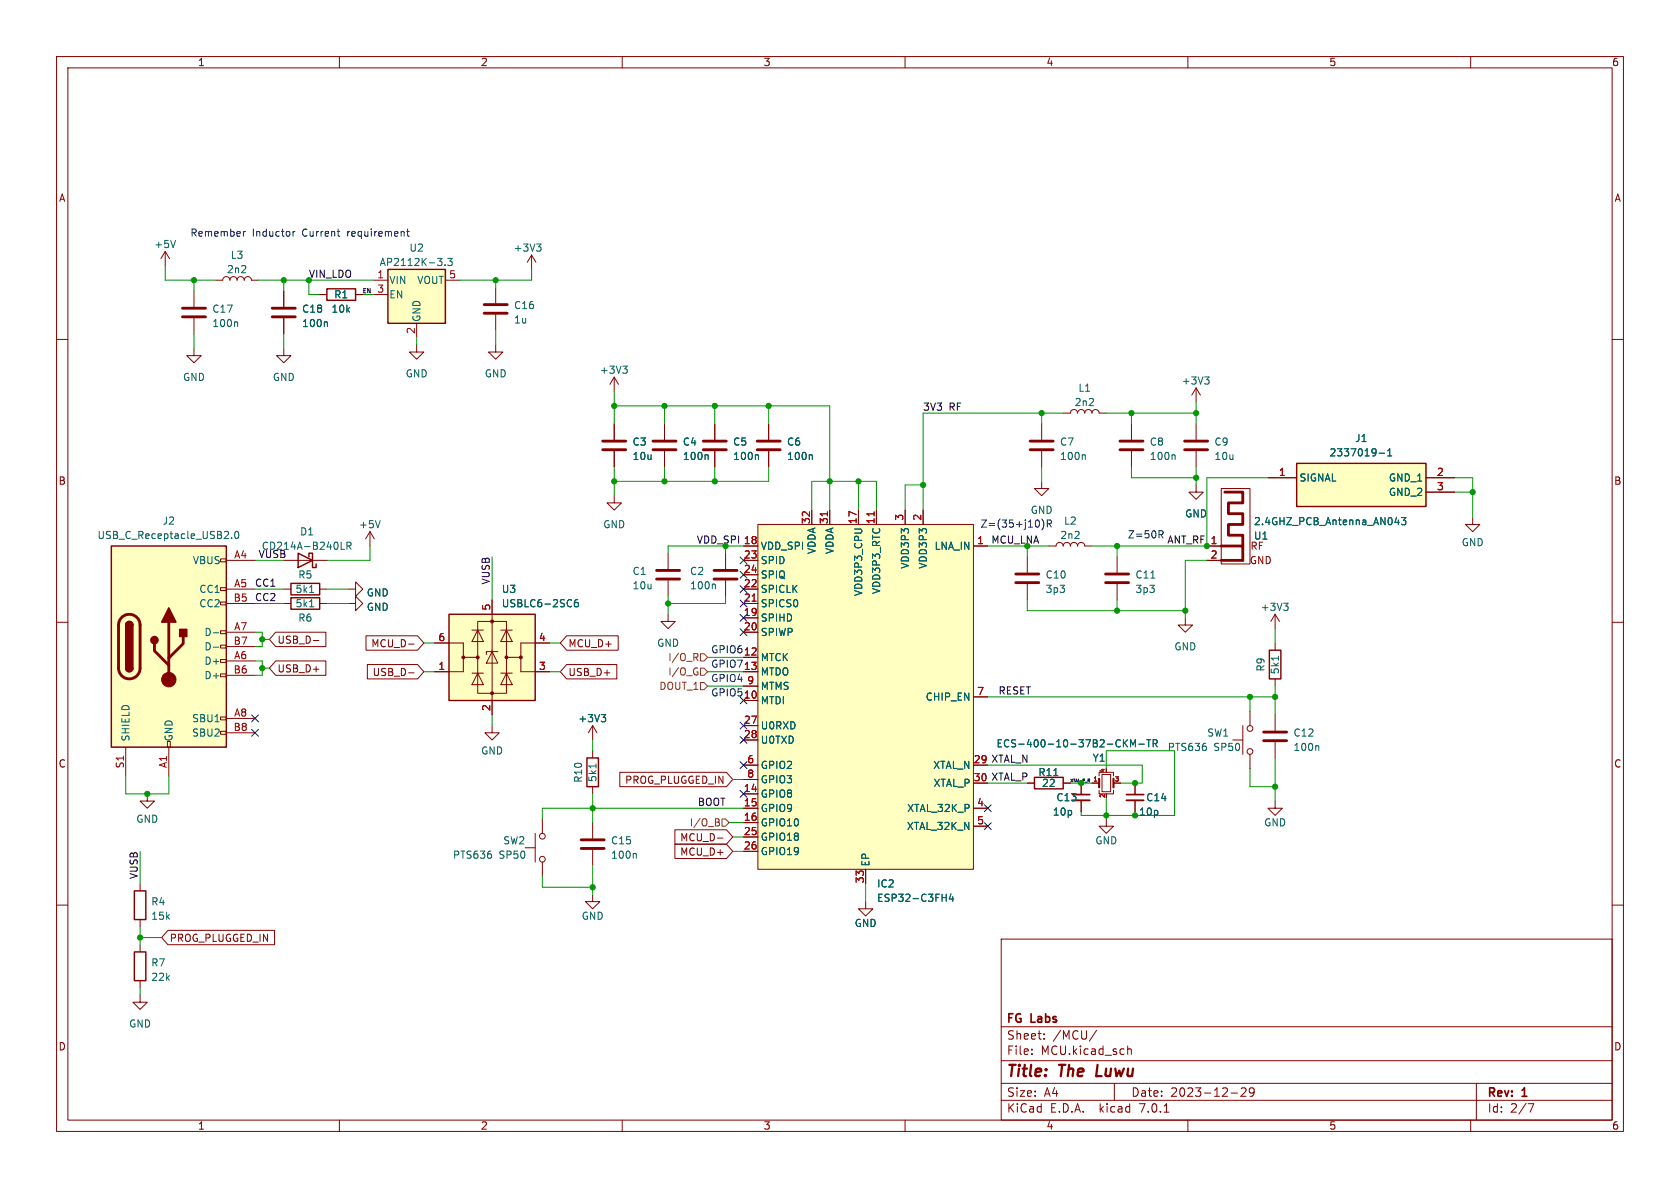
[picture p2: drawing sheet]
<svg xmlns="http://www.w3.org/2000/svg" width="297mm" height="210mm" viewBox="0 0 297 210" stroke-linecap="round" stroke-linejoin="round" font-family="sans-serif">
<g fill="none" stroke="#840000" stroke-width=".18">
<path d="M10 10h277v190h-277zM12 12h273v186h-273zM60 10v2M110 10v2M160 10v2M210 10v2M260 10v2M10 60h2M29.2 44.5l-.8 1.2M29.2 44.5v2.5M29.2 44.5l.8 1.2M34.3 51.4v2.8"/>
<path d="M34.3 56.3v2.8M38.1 49.5h1.3a.64 .64 0 0 1 .6-.6 .64 .64 0 0 1 .6 .6 .64 .64 0 0 1 .7-.6 .64 .64 0 0 1 .6 .6 .64 .64 0 0 1 .6-.6 .64 .64 0 0 1 .7 .6 .64 .64 0 0 1 .6-.6 .64 .64 0 0 1 .6 .6h1.3M50.2 51.4v2.8M50.2 56.3v2.8M56.5 52.1h1.3M62.9 52.1h1.2M66 49.5h2.6M66 52.1h2.6M73.7 57.2v2.5M78.7 49.5h2.6M87.6 50.8v2.8M87.6 55.6v2.8"/>
<path d="M94 45.1l-.8 1.3M94 45.1v2.5M94 45.1l.7 1.3M285 60h2M34.3 61.6v1.3h1.3l-1.3 1.2-1.3-1.2h1.3M50.2 61.6v1.3h1.2l-1.2 1.2-1.3-1.2h1.3M73.7 61v1.2h1.2l-1.2 1.3-1.3-1.3h1.3M87.6 61v1.2h1.3l-1.3 1.3-1.2-1.3h1.2M108.6 66.7l-.8 1.2M108.6 66.7v2.5M108.6 74.9v2.8M108.6 79.8v2.8"/>
<path d="M108.6 66.7l.7 1.2M117.5 74.9v2.8M117.5 79.8v2.8M126.4 74.9v2.8M126.4 79.8v2.8M135.9 74.9v2.8M135.9 79.8v2.8M184.1 74.9v2.8M184.1 79.8v2.8M188 73h1.2a.64 .64 0 0 1 .7-.6 .64 .64 0 0 1 .6 .6 .64 .64 0 0 1 .6-.6 .64 .64 0 0 1 .7 .6 .64 .64 0 0 1 .6-.6 .64 .64 0 0 1 .6 .6 .64 .64 0 0 1 .7-.6 .64 .64 0 0 1 .6 .6h1.3M200 74.9v2.8M200 79.8v2.8"/>
<path d="M211.5 68.6l-.8 1.3M211.5 68.6v2.5M211.5 74.9v2.8M211.5 79.8v2.8M211.5 68.6l.7 1.3M39 98.8h1v.5h-1zM40 99.1h5.1M50.2 99.1h7.6M65.4 94l-.8 1.3M65.4 94v2.5M65.4 94l.8 1.3M108.6 87.6v1.3h1.3l-1.3 1.3-1.3-1.3h1.3"/>
<path d="M118.1 97.8v2.8M128.3 97.8v2.8M131.4 96.5h2.6M131.4 99.1h2.6M134 92.7h38.1v61h-38.1zM143.5 90.2v2.5M146.7 90.2v2.5M151.8 90.2v2.5M154.9 90.2v2.5M160 90.2v2.5M163.2 90.2v2.5M172.1 96.5h2.5"/>
<path d="M181.6 98.4v2.8M184.1 85.1v1.3h1.3l-1.3 1.2-1.2-1.2h1.2M185.4 96.5h1.3a.64 .64 0 0 1 .6-.6 .64 .64 0 0 1 .7 .6 .64 .64 0 0 1 .6-.6 .64 .64 0 0 1 .6 .6 .64 .64 0 0 1 .7-.6 .64 .64 0 0 1 .6 .6 .64 .64 0 0 1 .6-.6 .64 .64 0 0 1 .7 .6h1.2M197.5 98.4v2.8M211.5 85.7v1.3h1.2l-1.2 1.3-1.3-1.3h1.3M213.4 96.5h2.5M213.4 99.1h2.5M215.9 86.4h5.1v13.3h-5.1zM224.2 84.5h5M252.1 84.5h5.1M252.1 87h5.1M260.3 91.4v1.3h1.3l-1.3 1.3-1.2-1.3h1.2"/>
<path d="M10 110h2M39 119.1h1v.5h-1zM39 116.6h1v.5h-1zM39 114h1v.6h-1zM39 111.5h1v.5h-1zM39 106.4h1v.5h-1zM39 103.9h1v.5h-1zM40 104.1h5.1M40 116.8h5.1M40 111.8h5.1M40 106.7h5.1M40 119.4h5.1"/>
<path d="M40 114.3h5.1M48.7 116.8h8.9v2.6h-8.9l-1.1-1.3zM48.7 111.8h8.9v2.5h-8.9l-1.1-1.3zM50.2 104.1h1.2M50.2 106.7h1.2M55.4 113.2h1M56.5 104.1h1.3M56.5 106.7h1.3M61.6 106.7h1.3v-1.3l1.2 1.3-1.2 1.3v-1.3M61.6 104.1h1.3v-1.2l1.2 1.2-1.2 1.3v-1.3M64.7 112.4h9.1l1.1 1.3-1.1 1.2h-9.1zM64.9 117.5h8.9l1.1 1.2-1.1 1.3h-8.9z"/>
<path d="M72.2 118.9h1M72.2 113.9h1M76.8 113.7h5.1v2.5h2.6M81.9 116.2v2.5h-5.1M83.4 119h2.1M83.4 111.4h2.1M84.5 109.9h5v12.7h-5zM84.5 119l1 2h-2.1zM84.5 111.4l1 2h-2.1zM87 115.2l1 2h-2zM87 106v20.4M88 115.2h-2v.5"/>
<path d="M88.5 119h2.1M88.5 111.4h2.1M89.5 119l1.1 2h-2.1zM89.5 111.4l1.1 2h-2.1zM92.1 116.2v2.5h5.1M97.2 113.7h-5.1v2.5h-2.6M100.2 112.4h9.1v2.5h-9.1l-1.1-1.2zM100.2 117.5h8.8v2.5h-8.8l-1.1-1.3zM118.1 108.6v1.3h1.3l-1.3 1.2-1.3-1.2h1.3M118.1 102.6v2.8M128.3 102.6v2.8M131.4 104.1h2.6"/>
<path d="M131.4 111.8h2.6M131.4 106.7h2.6M131.4 116.2h2.6M131.4 118.7h2.6M131.4 109.2h2.6M131.4 101.6h2.6M181.6 103.3v2.7M197.5 103.3v2.7M209.5 109.2v1.3h1.3l-1.3 1.3-1.2-1.3h1.2M225.4 108.6l-.7 1.3M225.4 108.6v2.5M225.4 113.7v1.2"/>
<path d="M225.4 108.6l.8 1.3M285 110h2M22.2 132.1v5.1M29.6 131.1h.5v1h-.5zM29.8 132.1v5.1M39 129.3h1v.5h-1zM39 126.7h1v.6h-1zM40 127h5.1M40 129.5h5.1M87 128.3v1.2h1.3l-1.3 1.3-1.3-1.3h1.3M104.8 128.3v2.5M104.8 132.7v1.3"/>
<path d="M104.8 139.1v1.2M104.8 128.3l-.8 1.2M104.8 128.3l.7 1.2M109.6 136.5h18.8l1.1 1.3-1.1 1.3h-18.8zM131.4 130.8h2.6M131.4 123.8h2.6M131.4 128.3h2.6M131.4 135.3h2.6M131.4 137.8h2.6M131.4 121.3h2.6M172.1 123.2h2.5M181.6 138.4h1.3"/>
<path d="M188 138.4h1.2M191.1 138.4v2.1M193 138.4h1.3M194.3 139.7v.6h2.5v-.6M194.3 137.2v-.7h2.5v.7M194.8 136.9h1.5v3.1h-1.5zM196.8 138.4h1.3M200.7 138.4v2.1M217.9 130.8h1.8M219.7 128.3v5.1M221 125.7v2.6M221 133.4v2.5"/>
<path d="M225.4 120v1.3M225.4 126.4v2.8M225.4 131.2v2.8M10 160h2M24.8 156.2v1.3M26 140.3v1.3h1.3l-1.3 1.3-1.2-1.3h1.2M92.8 149.9h1.8M94.6 147.3v5.1M95.9 144.8v2.5M95.9 152.4v2.5M104.8 158.1v1.3h1.2l-1.2 1.3-1.3-1.3h1.3M104.8 145.4v2.8"/>
<path d="M104.8 150.2v2.8M119.3 146.7h9.1l1.1 1.3-1.1 1.2h-9.1zM119.3 149.2h9.1l1.1 1.3-1.1 1.3h-9.1zM126.8 148.1h1M131.4 140.3h2.6M131.4 142.9h2.6M131.4 145.4h2.6M131.4 148h2.6M131.4 150.5h2.6M153 159.4v1.3h1.3l-1.3 1.2-1.2-1.2h1.2M153 153.7v2.5M172.1 142.9h2.5"/>
<path d="M172.1 146.1h2.5M191.1 141.5v2M195.6 144.8v1.3h1.2l-1.2 1.2-1.3-1.2h1.3M200.7 141.5v2M225.4 141.6v1.3h1.3l-1.3 1.2-1.2-1.2h1.2M285 160h2M24.8 175.9v1.3h1.2l-1.2 1.2-1.3-1.2h1.3M24.8 162.6v1.2M24.8 167v1.3M24.8 173.4v1.2M29.7 164.5h18.8v2.5h-18.8l-1.1-1.3zM177 166h108v32h-108z"/>
<path d="M60 198v2M110 198v2M160 198v2M177 194.5h108M177 191.5h108M177 187.5h108M177 181.5h108M182.4 186.3v.1M182.4 185.5v.1M184.6 183.6v.1M184.6 182.8v.1M193.9 182.1l-1.3 2"/>
<path d="M197 191.5v3M199.4 184.9v1.5M199.4 185.5l.2-.1 .3 .1 .1 .9M205.8 196.6h.8M210 198v2M217.6 193.2h1.2M219.4 192.4l.6-.1 .2 .1 .1 .3-.9 1.1h.9M221.7 192.9l-.3 .3h-.4l-.1-.3 .1-.5 .4-.1 .2 .1a.99 .99 0 0 1-.3 1.4h-.3M260 198v2M261 191.5v6.5M270.1 195.1h1l-.6 1.5"/>
<circle cx="221" cy="132.8" r=".51"/>
<circle cx="221" cy="128.8" r=".51"/>
<circle cx="95.9" cy="147.8" r=".51"/>
<circle cx="95.9" cy="151.9" r=".51"/>
</g>
<g fill="none" stroke="#840000" stroke-width=".51">
<path d="M32.3 56h4M32.3 54.5h4M48.1 56h4.1M48.1 54.5h4.1M85.6 55.4h4.1M85.6 53.8h4.1M106.6 79.5h4M106.6 78h4M115.4 79.5h4.1M115.4 78h4.1M124.3 79.5h4.1M124.3 78h4.1"/>
<path d="M133.9 79.5h4M133.9 78h4M182.1 79.5h4.1M182.1 78h4.1M198 79.5h4.1M198 78h4.1M209.4 79.5h4.1M209.4 78h4.1M21.5 109.1a1.91 1.91 0 0 1 2.1-.4 1.91 1.91 0 0 1 1.2 1.8v7.6a1.91 1.91 0 0 1-1.9 1.9 1.91 1.91 0 0 1-1.9-1.9v-7.8l.1-.6zM27.3 113.8v1.3l2.5 2.5M29.8 110v10.1M32.4 112.5v1.3l-2.6 2.5"/>
<path d="M116.1 102.4h4M116.1 100.8h4M126.2 102.4h4.1M126.2 100.8h4.1M179.6 103h4M179.6 101.5h4M195.5 103h4M195.5 101.5h4M223.4 130.9h4.1M223.4 129.4h4.1M102.7 150h4.1M102.7 148.5h4.1"/>
</g>
<g fill="none" stroke="#006464" stroke-width=".18">
<path d="M31 42.5l-.4 1.3M41.8 56.9l.2 .2v.6M57.7 56.9l.2 .2v.6M78.7 46.8v.1M79.2 45.7h.7l-.4 .5 .4 .1v.5l-.2 .1-.5-.1M94.9 43.1h.7l-.4 .5M95.4 43.6l.2 .3v.3l-.2 .2M110.1 64.7h.8l-.4 .5M110.6 65.2l.3 .2v.4l-.3 .2M213 66.6h.8l-.5 .5M213.5 67.1l.3 .3v.3l-.3 .2M245.3 79.7l.4-.4v1.3"/>
<path d="M40.9 95.1v.1M41.6 94.1l.2-.2a.68 .68 0 0 1 .4 .7 .68 .68 0 0 1-.4 .6l-.2-.1-.1-.4zM60.3 97.1h.6M61.3 96.5l.6-.1 .2-.1-.1-.3-.7-.2v1.3M61.6 96.5l.5 .6M67.2 92l-.4 1.3M125 80.4l.2 .2v.6M133.9 80.4l.2 .2v.6M143.4 80.4l.2 .2v.6M191.7 80.4l.2 .2v.6M207.6 80.4l.1 .2v.6M243.8 80.1h1"/>
<path d="M245.3 80.6h.7M246.6 92.3h.8M247.2 91.9v.9M247.8 91.5h.7l-.4 .5 .4 .1v.5l-.2 .2-.5-.2M37.7 111.9h1M37.7 114.4h1M54.7 107.3h.8M54.7 104.7h.8M102.1 106l-.3 .1a.86 .86 0 0 0 0 1.2l.4-.2 .1-.4-.3-.2h-.2l-.3 .2M126.3 103.2l.2 .2v.7M226 116v.7M226.9 106.6h.8l-.4 .5"/>
<path d="M227.5 107.1l.2 .3v.3l-.2 .2M38 127.6h.7M105.4 135v.8M106.3 126.3h.8l-.5 .5M106.8 126.8l.3 .2v.3l-.3 .3M198.6 130.8v1.2M198.8 131.3l.5 .7M199.3 130.8l-.7 .7M199.9 132v-1.2l.4 .9 .4-.9v1.2M201.3 131.5h1M202.7 130.8h.7M203.1 130.8v1.2"/>
<path d="M203.9 131.4h.6l.1-.2-.1-.3-.6-.1v1.2M204.2 131.4l.4 .6M233 131.8l.1 .2v.7M112.3 150.9l.2 .2v.6M166.6 158.7h.7M167.3 158.1v1.2M168.1 158l-.3 .9h.8M168.4 158.5v.8"/>
</g>
<g fill="#ffffc2" stroke="#ffffc2" stroke-width=".18">
<path d="M68.6 47.6h10.1v9.6h-10.1z"/>
<path d="M229.2 81.9h22.9v7.6h-22.9z"/>
<path d="M19.7 96.5h20.3v35.6h-20.3z"/>
<path d="M134 92.7h38.1v61h-38.1z"/>
<path d="M79.4 108.6h15.2v15.2h-15.2z"/>
</g>
<g fill="none" stroke="#840000" stroke-width=".25">
<path d="M57.8 51.1h5.1v2h-5.1zM68.6 47.6h10.1v9.6h-10.1zM19.7 96.5h20.3v35.6h-20.3zM52.7 97.8l2.5 1.3-2.5 1.2zM54.6 98.4v-.6h.6v2.5h.7v-.6M229.2 81.9h22.9v7.6h-22.9zM22.2 118.1a.64 .64 0 0 0 .7 .6 .64 .64 0 0 0 .6-.6M22.2 110.5a.64 .64 0 0 1 .7-.6 .64 .64 0 0 1 .6 .6M51.4 105.7h5.1v2h-5.1zM51.4 103.1h5.1v2.1h-5.1zM79.4 108.6h15.2v15.2h-15.2zM224.4 114.9h2v5.1h-2z"/>
<path d="M103.8 134h2v5.1h-2zM182.9 137.4h5.1v2h-5.1zM23.7 157.5h2.1v5.1h-2.1zM23.7 168.3h2.1v5.1h-2.1z"/>
</g>
<path d="M215.9 96.5h3.8v2.6h-3.8M216.5 87h3.2v1.9h-2.5v1.9h2.5v1.9h-2.5v1.9h2.5v1.9" fill="none" stroke="#840000" stroke-width=".5"/>
<path d="M194.3 137.7v1.5M196.8 137.7v1.5" fill="none" stroke="#840000" stroke-width=".38"/>
<g fill="#840000" stroke="#840000" stroke-width=".25">
<path d="M22.2 118.1h1.3a.64 .64 0 0 1-.6 .6 .64 .64 0 0 1-.7-.6z"/>
<path d="M22.2 110.5h1.3v7.6h-1.3z"/>
<path d="M22.4 110a.64 .64 0 0 1 .7-.1 .64 .64 0 0 1 .4 .6h-1.3z"/>
<path d="M29.8 107.4l1.3 2.6h-2.5z"/>
<path d="M31.7 111.3h1.3v1.2h-1.3z"/>
<circle cx="27.3" cy="113.2" r=".63"/>
</g>
<g fill="#840000" stroke="#840000" stroke-width=".18">
<circle cx="29.8" cy="120.1" r="1.27"/>
<circle cx="81.9" cy="116.2" r=".25"/>
<circle cx="84.5" cy="116.2" r=".25"/>
<circle cx="87" cy="122.6" r=".25"/>
<circle cx="87" cy="109.9" r=".25"/>
<circle cx="89.5" cy="116.2" r=".25"/>
<circle cx="92.1" cy="116.2" r=".25"/>
</g>
<path d="M146.3 90.5v.7M154.5 90.5v.7M133 106.3h.7" fill="none" stroke="#a90000" stroke-width=".18"/>
<path d="M189.6 141.5h3.1M199.1 141.5h3.1" fill="none" stroke="#840000" stroke-width=".33"/>
<path d="M189.6 140.5h3.1M199.1 140.5h3.1" fill="none" stroke="#840000" stroke-width=".3"/>
<path d="M123 116.2l.4 .6M123.2 115.5l.2 .3-.1 .3-.1 .1M123.2 118.8h.2v.4l-.2 .1M123.2 118.1h.1M123.8 115.6h.7l.6 .6-.6 .6h-.7zM123.8 118.1h.7l.6 .6-.6 .7h-.7zM123.8 120.7h.7l.6 .6-.6 .6h-.7zM126.5 144.7l.6 .2v.2l-.2 .2M126.5 145.3h.4M126.9 145.3l.3 .3-.1 .3-.6 .1M127.6 144.8h.7l.6 .6-.6 .7h-.7z" fill="none" stroke="#725600" stroke-width=".18"/>
<g fill="none" stroke="#0000c2" stroke-width=".18">
<path d="M43 40.9v.9M43.4 40.9l-.4 .2M51.8 40.9v.9M52.2 40.9l-.4 .2M59.6 40.9h.5M60 41.8h.1M71.9 40.9h.5M72.1 40.5v1.1l.3 .2M184.2 91.7a1.46 1.46 0 0 1 0 2M185.1 92.6l.7-.1 .1-.2-.1-.3-.7-.1v1.3M185.5 92.6l.4 .6M204.9 93.8h.5l.2 .3-.1 .3-.6 .1"/>
<path d="M205.2 94.5l.4 .6"/>
</g>
<g fill="none" stroke="#009600" stroke-width=".18">
<path d="M29.2 47v2.5h8.9M34.3 49.5v1.9M34.3 59.1v2.5M45.7 49.5h20.3M50.2 49.5v1.9M50.2 59.1v2.5M54.6 49.5v2.6h1.9M64.1 52.1h1.9M73.7 59.7v1.3M87.6 49.5v1.3M87.6 58.4v2.6M94 47.6v1.9h-12.7"/>
<path d="M108.6 71.8h38.1v18.4M108.6 69.2v5.7M117.5 71.8v3.1M126.4 71.8v3.1M135.9 71.8v3.1M184.1 73v1.9M188 73h-24.8v17.2M195.6 73h15.9M200 73v1.9M211.5 71.1v3.8M45.1 99.1h5.1M65.4 96.5v2.6h-7.6"/>
<path d="M87 98.4v7.6M108.6 82.6v5M117.5 82.6v2.5M126.4 82.6v2.5M128.3 96.5v1.3M131.4 96.5h-13.3v1.3M135.9 82.6v2.5h-27.3M143.5 90.2v-5.1h11.4v5.1M151.8 85.1v5.1M163.2 85.7h-3.2v4.5M174.6 96.5h10.8M181.6 96.5v1.9"/>
<path d="M184.1 82.6v2.5M197.5 96.5v1.9M200 82.6v1.9h11.5M211.5 82.6v3.1M213.4 99.1h-3.9v10.1M224.2 84.5h-10.8v12h-20.4M257.2 84.5h3.1v6.9M257.2 87h3.1M45.1 106.7h5.1M45.1 104.1h5.1M45.1 116.8h1.3v2.6h-1.3M45.1 111.8h1.3v2.5h-1.3"/>
<path d="M46.4 118.1h1.2M46.4 113h1.2M57.8 106.7h3.8M57.8 104.1h3.8M74.9 113.7h1.9M74.9 118.7h1.9M97.2 113.7h1.9M97.2 118.7h1.9M118.1 105.4v3.2M125.1 116.2h6.3M125.1 118.7h6.3M128.3 105.4v1.3h-10.2"/>
<path d="M181.6 106v2h27.9M197.5 106v2M225.4 111.1v2.6M22.2 137.2v3.1h7.6v-3.1M87 126.4v1.9M104.8 130.8v1.9M125.1 121.3h6.3M129.5 137.8h1.9M174.6 138.4h7M174.6 135.3h27.3v3.1h-3.8M174.6 123.2h50.8M189.2 138.4h3.8"/>
<path d="M195.6 135.9v-3.2h12v11.4h-16.5v-.6M221 123.2v2.5M221 135.9v3.2h4.4M225.4 121.3v5.1M225.4 134v7.6M24.8 150.5v5.7M95.9 154.9v1.9h8.9M104.8 140.3v5.1M104.8 153v5.1M128.9 145.4h2.5M129.5 150.5h1.9M129.5 148h1.9"/>
<path d="M131.4 142.9h-35.5v1.9M153 156.2v3.2M195.6 141v3.8M200.7 143.5v.6M24.8 163.8v3.2M24.8 174.6v1.3M24.8 165.7h3.8"/>
</g>
<g fill="none" stroke="#000084" stroke-width=".18">
<path d="M130.8 98.5l1.3 1.2M132.1 98.5l-1.3 1.2M130.8 108.6l1.3 1.2M130.8 101l1.3 1.2M130.8 103.5l1.3 1.2M130.8 106.1l1.3 1.2M130.8 111.2l1.3 1.2M132.1 108.6l-1.3 1.2M132.1 101l-1.3 1.2M132.1 103.5l-1.3 1.2M132.1 106.1l-1.3 1.2M132.1 111.2l-1.3 1.2"/>
<path d="M44.5 128.9l1.2 1.2M44.5 126.4l1.2 1.2M45.7 128.9l-1.2 1.2M45.7 126.4l-1.2 1.2M130.8 130.2l1.3 1.2M130.8 127.7l1.3 1.2M130.8 123.2l1.3 1.2M130.8 134.6l1.3 1.3M130.8 139.7l1.3 1.2M132.1 130.2l-1.3 1.2M132.1 127.7l-1.3 1.2M132.1 123.2l-1.3 1.2"/>
<path d="M132.1 134.6l-1.3 1.3M132.1 139.7l-1.3 1.2M174 142.3l1.2 1.2M174 145.4l1.2 1.3M175.2 142.3l-1.2 1.2M175.2 145.4l-1.2 1.3"/>
</g>
<g fill="#009600" stroke="#009600" stroke-width=".18">
<circle cx="211.5" cy="84.5" r=".46"/>
<circle cx="211.5" cy="73" r=".46"/>
<circle cx="200" cy="73" r=".46"/>
<circle cx="184.1" cy="73" r=".46"/>
<circle cx="163.2" cy="85.7" r=".46"/>
<circle cx="146.7" cy="85.1" r=".46"/>
<circle cx="151.8" cy="85.1" r=".46"/>
<circle cx="197.5" cy="108" r=".46"/>
<circle cx="209.5" cy="108" r=".46"/>
<circle cx="221" cy="123.2" r=".46"/>
<circle cx="225.4" cy="123.2" r=".46"/>
<circle cx="260.3" cy="87" r=".46"/>
<circle cx="225.4" cy="139.1" r=".46"/>
<circle cx="126.4" cy="85.1" r=".46"/>
<circle cx="135.9" cy="71.8" r=".46"/>
<circle cx="126.4" cy="71.8" r=".46"/>
<circle cx="118.1" cy="106.7" r=".46"/>
<circle cx="200.7" cy="144.1" r=".46"/>
<circle cx="200.7" cy="138.4" r=".46"/>
<circle cx="191.1" cy="138.4" r=".46"/>
<circle cx="197.5" cy="96.5" r=".46"/>
<circle cx="195.6" cy="144.1" r=".46"/>
<circle cx="117.5" cy="85.1" r=".46"/>
<circle cx="117.5" cy="71.8" r=".46"/>
<circle cx="108.6" cy="71.8" r=".46"/>
<circle cx="108.6" cy="85.1" r=".46"/>
<circle cx="87.6" cy="49.5" r=".46"/>
<circle cx="104.8" cy="156.8" r=".46"/>
<circle cx="104.8" cy="142.9" r=".46"/>
<circle cx="34.3" cy="49.5" r=".46"/>
<circle cx="50.2" cy="49.5" r=".46"/>
<circle cx="26" cy="140.3" r=".46"/>
<circle cx="24.8" cy="165.7" r=".46"/>
<circle cx="46.4" cy="118.1" r=".46"/>
<circle cx="46.4" cy="113" r=".46"/>
</g>
<g font-size="2.8" fill="#840000">
<text x="178" y="190.8">Title:</text>
<text x="187.4" y="190.8">The</text>
<text x="194.5" y="190.8">Luwu</text>
</g>
<g font-size="2.1" fill="#840000">
<text x="178" y="183.9">Sheet:</text>
<text x="178" y="181.1">FG</text>
<text x="182.4" y="181.1">Labs</text>
<text x="186.2" y="183.9">/MCU/</text>
<text x="178" y="186.6">File:</text>
<text x="184" y="186.6">MCU.kicad_sch</text>
<text x="178" y="196.8">KiCad</text>
<text x="178" y="194">Size:</text>
<text x="184.6" y="194">A4</text>
<text x="185.7" y="196.8">E.D.A.</text>
<text x="194.4" y="196.8">kicad</text>
<text x="200" y="194">Date:</text>
<text x="201.5" y="196.8">7.0.1</text>
<text x="206.9" y="194">2023-12-29</text>
<text x="263" y="194.2">Rev:</text>
<text x="263" y="196.8">Id:</text>
<text x="267" y="196.8">2/7</text>
<text x="269.2" y="194.2">1</text>
</g>
<g font-size="1.8" fill="#840000">
<text x="35" y="11.8">1</text>
<text x="85" y="11.8">2</text>
<text x="135" y="11.8">3</text>
<text x="185" y="11.8">4</text>
<text x="235" y="11.8">5</text>
<text x="285" y="11.8">6</text>
<text x="10.4" y="35.8">A</text>
<text x="285.4" y="35.8">A</text>
<text x="10.3" y="85.8">B</text>
<text x="285.3" y="85.8">B</text>
<text x="220.9" y="99.9">GND</text>
<text x="221" y="97.4">RF</text>
<text x="49.1" y="113.9">USB_D-</text>
<text x="49.1" y="119">USB_D+</text>
<text x="65.5" y="114.6">MCU_D-</text>
<text x="65.8" y="119.7">USB_D-</text>
<text x="100.5" y="114.6">MCU_D+</text>
<text x="100.5" y="119.7">USB_D+</text>
<text x="10.3" y="135.8">C</text>
<text x="172.1" y="135">29 XTAL_N</text>
<text x="285.3" y="135.8">C</text>
<text x="110.4" y="138.7">PROG_PLUGGED_IN</text>
<text x="172.1" y="138.2">30 XTAL_P</text>
<text x="120.1" y="148.9">MCU_D-</text>
<text x="120.1" y="151.4">MCU_D+</text>
<text x="30" y="166.7">PROG_PLUGGED_IN</text>
<text x="10.3" y="185.8">D</text>
<text x="285.3" y="185.8">D</text>
<text x="35" y="199.8">1</text>
<text x="85" y="199.8">2</text>
<text x="135" y="199.8">3</text>
<text x="185" y="199.8">4</text>
<text x="235" y="199.8">5</text>
<text x="285" y="199.8">6</text>
</g>
<g font-size="1.8" fill="#0000c2">
<text x="33.7" y="41.9">Remember</text>
<text x="44.6" y="41.9">Inductor</text>
<text x="53.5" y="41.9">Current</text>
<text x="61.6" y="41.9">requirement</text>
<text x="173.4" y="93.3">Z=(35+j10)R</text>
<text x="199.4" y="95.3">Z=50R</text>
<text x="125.7" y="115.6">GPIO6</text>
<text x="125.7" y="118.1">GPIO7</text>
<text x="125.7" y="123.2">GPIO5</text>
<text x="125.7" y="120.7">GPIO4</text>
</g>
<g font-size="1.8" fill="#006464">
<text x="27.2" y="44">+5V</text>
<text x="40.7" y="45.9">L3</text>
<text x="67.1" y="47.2">AP2112K-3.3</text>
<text x="72.3" y="44.6">U2</text>
<text x="90.7" y="44.6">+3V3</text>
<text x="40.1" y="48.5">2n2</text>
<text x="59" y="52.9">R1</text>
<text x="68.8" y="50.4">VIN</text>
<text x="68.8" y="52.9">EN</text>
<text x="73.6" y="50.4">VOUT</text>
<text x="37.5" y="55.4">C17</text>
<text x="37.5" y="58">100n</text>
<text x="53.3" y="55.4">C18</text>
<text x="53.3" y="58">100n</text>
<text x="58.5" y="55.4">10k</text>
<text x="74.5" y="56.9" transform="rotate(-90 74.5 56.9)">GND</text>
<text x="90.8" y="54.8">C16</text>
<text x="90.8" y="57.3">1u</text>
<text x="32.3" y="67.5">GND</text>
<text x="48.2" y="67.5">GND</text>
<text x="71.7" y="66.9">GND</text>
<text x="85.6" y="66.9">GND</text>
<text x="106" y="66.2">+3V3</text>
<text x="189.9" y="71.9">2n2</text>
<text x="190.6" y="69.4">L1</text>
<text x="208.9" y="68.1">+3V3</text>
<text x="111.8" y="78.9">C3</text>
<text x="111.8" y="81.5">10u</text>
<text x="120.7" y="78.9">C4</text>
<text x="120.7" y="81.5">100n</text>
<text x="129.5" y="78.9">C5</text>
<text x="129.5" y="81.5">100n</text>
<text x="139.1" y="78.9">C6</text>
<text x="139.1" y="81.5">100n</text>
<text x="187.3" y="78.9">C7</text>
<text x="187.3" y="81.5">100n</text>
<text x="203.2" y="78.9">C8</text>
<text x="203.2" y="81.5">100n</text>
<text x="214.6" y="78.9">C9</text>
<text x="214.6" y="81.5">10u</text>
<text x="235" y="80.8">2337019-1</text>
<text x="239.5" y="78.3">J1</text>
<text x="229.7" y="85.3">SIGNAL</text>
<text x="245.4" y="85.3">GND_1</text>
<text x="245.4" y="87.8">GND_2</text>
<text x="17.2" y="95.4">USB_C_Receptacle_USB2.0</text>
<text x="28.7" y="92.9">J2</text>
<text x="53" y="94.8">D1</text>
<text x="63.4" y="93.5">+5V</text>
<text x="106.6" y="93.5">GND</text>
<text x="182.2" y="91">GND</text>
<text x="187.4" y="95.4">2n2</text>
<text x="188" y="92.9">L2</text>
<text x="209.5" y="91.6">GND</text>
<text x="221.6" y="95.5">U1</text>
<text x="221.6" y="93">2.4GHZ_PCB_Antenna_AN043</text>
<text x="34" y="99.9">VBUS</text>
<text x="46.2" y="97.3">CD214A-B240LR</text>
<text x="111.8" y="101.8">C1</text>
<text x="121.9" y="101.8">C2</text>
<text x="134.5" y="97.3">VDD_SPI</text>
<text x="134.5" y="99.9">SPID</text>
<text x="144.3" y="98.1" transform="rotate(-90 144.3 98.1)">VDDA</text>
<text x="147.5" y="98.1" transform="rotate(-90 147.5 98.1)">VDDA</text>
<text x="160.8" y="100.7" transform="rotate(-90 160.8 100.7)">VDD3P3</text>
<text x="164" y="100.7" transform="rotate(-90 164 100.7)">VDD3P3</text>
<text x="165.1" y="97.3">LNA_IN</text>
<text x="258.4" y="96.7">GND</text>
<text x="35.1" y="105">CC1</text>
<text x="35.1" y="107.5">CC2</text>
<text x="52.2" y="107.5">5k1</text>
<text x="52.2" y="105">5k1</text>
<text x="52.7" y="102.4">R5</text>
<text x="64.8" y="105.6">GND</text>
<text x="88.7" y="107.5">USBLC6-2SC6</text>
<text x="88.7" y="105">U3</text>
<text x="111.8" y="104.3">10u</text>
<text x="121.9" y="104.3">100n</text>
<text x="134.5" y="107.5">SPICS0</text>
<text x="134.5" y="105">SPICLK</text>
<text x="134.5" y="102.4">SPIQ</text>
<text x="152.6" y="105.5" transform="rotate(-90 152.6 105.5)">VDD3P3_CPU</text>
<text x="155.8" y="105.1" transform="rotate(-90 155.8 105.1)">VDD3P3_RTC</text>
<text x="184.8" y="102.4">C10</text>
<text x="184.8" y="105">3p3</text>
<text x="200.7" y="102.4">C11</text>
<text x="200.7" y="105">3p3</text>
<text x="36" y="112.6">D-</text>
<text x="52.7" y="110">R6</text>
<text x="64.8" y="108.1">GND</text>
<text x="134.5" y="110">SPIHD</text>
<text x="134.5" y="112.6">SPIWP</text>
<text x="222.8" y="108.1">+3V3</text>
<text x="36" y="117.7">D+</text>
<text x="36" y="115.1">D-</text>
<text x="116.1" y="114.5">GND</text>
<text x="134.5" y="117">MTCK</text>
<text x="134.5" y="119.6">MTDO</text>
<text x="207.6" y="115.1">GND</text>
<text x="223.7" y="118.8" transform="rotate(-90 223.7 118.8)">R9</text>
<text x="226.3" y="119.3" transform="rotate(-90 226.3 119.3)">5k1</text>
<text x="36" y="120.2">D+</text>
<text x="134.5" y="124.7">MTDI</text>
<text x="134.5" y="122.1">MTMS</text>
<text x="163.5" y="124">CHIP_EN</text>
<text x="23.1" y="131.1" transform="rotate(-90 23.1 131.1)">SHIELD</text>
<text x="30.7" y="131.1" transform="rotate(-90 30.7 131.1)">GND</text>
<text x="33.8" y="127.8">SBU1</text>
<text x="33.8" y="130.4">SBU2</text>
<text x="102.2" y="127.8">+3V3</text>
<text x="134.5" y="129.1">U0RXD</text>
<text x="134.5" y="131.6">U0TXD</text>
<text x="213.4" y="130.4">SW1</text>
<text x="228.6" y="130.4">C12</text>
<text x="85" y="133.5">GND</text>
<text x="134.5" y="136.1">GPIO2</text>
<text x="164.9" y="136.1">XTAL_N</text>
<text x="176.1" y="132.3">ECS-400-10-37B2-CKM-TR</text>
<text x="183.5" y="137.4">R11</text>
<text x="193.1" y="134.8">Y1</text>
<text x="206.4" y="132.9">PTS636</text>
<text x="214.6" y="132.9">SP50</text>
<text x="228.6" y="132.9">100n</text>
<text x="103.1" y="138.4" transform="rotate(-90 103.1 138.4)">R10</text>
<text x="105.6" y="138.3" transform="rotate(-90 105.6 138.3)">5k1</text>
<text x="134.5" y="141.2">GPIO8</text>
<text x="134.5" y="143.7">GPIO9</text>
<text x="134.5" y="138.6">GPIO3</text>
<text x="160.3" y="143.7">XTAL_32K_P</text>
<text x="164.9" y="139.3">XTAL_P</text>
<text x="184.1" y="139.3">22</text>
<text x="186.7" y="141.8">C13</text>
<text x="202.6" y="141.8">C14</text>
<text x="24" y="145.6">GND</text>
<text x="88.9" y="149.4">SW2</text>
<text x="108" y="149.4">C15</text>
<text x="134.5" y="146.2">GPIO10</text>
<text x="134.5" y="148.8">GPIO18</text>
<text x="160.2" y="146.9">XTAL_32K_N</text>
<text x="186.1" y="144.3">10p</text>
<text x="193.6" y="149.4">GND</text>
<text x="201.3" y="144.3">10p</text>
<text x="223.4" y="146.2">GND</text>
<text x="80" y="152">PTS636</text>
<text x="88.2" y="152">SP50</text>
<text x="108" y="152">100n</text>
<text x="134.5" y="151.3">GPIO19</text>
<text x="153.9" y="153.2" transform="rotate(-90 153.9 153.2)">EP</text>
<text x="26.7" y="160.2">R4</text>
<text x="155" y="157">IC2</text>
<text x="155" y="159.6">ESP32-C3FH4</text>
<text x="26.7" y="162.8">15k</text>
<text x="102.8" y="162.8">GND</text>
<text x="151" y="164">GND</text>
<text x="26.7" y="171">R7</text>
<text x="26.7" y="173.5">22k</text>
<text x="22.8" y="181.8">GND</text>
</g>
<g font-size="1.8" fill="#009600">
<text x="54.6" y="49.2">VIN_LDO</text>
<text x="123.2" y="96.2">VDD_SPI 18</text>
<text x="175.3" y="96.2">MCU_LNA</text>
<text x="206.4" y="96.2">ANT_RF</text>
</g>
<g font-size="1.8" fill="#a90000">
<text x="66.6" y="49.3">1</text>
<text x="66.6" y="51.8">3</text>
<text x="79.3" y="49.3">5</text>
<text x="73.4" y="59.1" transform="rotate(-90 73.4 59.1)">2</text>
<text x="226" y="84.2">1</text>
<text x="254" y="84.2">2</text>
<text x="254" y="86.7">3</text>
<text x="143.3" y="92.7" transform="rotate(-90 143.3 92.7)">32</text>
<text x="146.4" y="92.7" transform="rotate(-90 146.4 92.7)">31</text>
<text x="151.5" y="92.7" transform="rotate(-90 151.5 92.7)">17</text>
<text x="154.7" y="92.7" transform="rotate(-90 154.7 92.7)">11</text>
<text x="159.8" y="92.1" transform="rotate(-90 159.8 92.1)">3</text>
<text x="162.9" y="92.1" transform="rotate(-90 162.9 92.1)">2</text>
<text x="41.3" y="98.8">A4</text>
<text x="131.4" y="98.8">23</text>
<text x="131.4" y="101.3">24</text>
<text x="131.4" y="96.3">18</text>
<text x="172.7" y="96.3">1</text>
<text x="214" y="96.3">1</text>
<text x="214" y="98.8">2</text>
<text x="41.2" y="106.4">B5</text>
<text x="41.3" y="103.9">A5</text>
<text x="86.7" y="108" transform="rotate(-90 86.7 108)">5</text>
<text x="131.4" y="106.4">21</text>
<text x="131.4" y="103.9">22</text>
<text x="41.3" y="111.5">A7</text>
<text x="77.4" y="113.4">6</text>
<text x="95.2" y="113.4">4</text>
<text x="131.4" y="109">19</text>
<text x="131.4" y="111.5">20</text>
<text x="41.2" y="119.1">B6</text>
<text x="41.2" y="114">B7</text>
<text x="41.3" y="116.6">A6</text>
<text x="77.4" y="118.5">1</text>
<text x="95.2" y="118.5">3</text>
<text x="131.4" y="116">12</text>
<text x="131.4" y="118.5">13</text>
<text x="86.7" y="125.8" transform="rotate(-90 86.7 125.8)">2</text>
<text x="131.4" y="123.6">10</text>
<text x="132" y="121">9</text>
<text x="172.7" y="122.9">7</text>
<text x="41.2" y="129.3">B8</text>
<text x="41.3" y="126.7">A8</text>
<text x="131.4" y="128">27</text>
<text x="131.4" y="130.6">28</text>
<text x="22" y="135.9" transform="rotate(-90 22 135.9)">S1</text>
<text x="29.6" y="135.8" transform="rotate(-90 29.6 135.8)">A1</text>
<text x="132" y="135">6</text>
<text x="132" y="137.5">8</text>
<text x="172.1" y="135">29</text>
<text x="131.4" y="140.1">14</text>
<text x="131.4" y="142.6">15</text>
<text x="172.1" y="138.2">30</text>
<text x="172.7" y="142.6">4</text>
<text x="131.4" y="145.2">16</text>
<text x="131.4" y="147.7">25</text>
<text x="172.7" y="145.8">5</text>
<text x="131.4" y="150.2">26</text>
<text x="152.8" y="156.2" transform="rotate(-90 152.8 156.2)">33</text>
</g>
<g font-size="1.8" fill="#0f0f0f">
<text x="163.2" y="72.7">3V3</text>
<text x="167.8" y="72.7">RF</text>
<text x="45.7" y="98.7">VUSB</text>
<text x="45.1" y="106.3">CC2</text>
<text x="45.1" y="103.8">CC1</text>
<text x="86.6" y="103.5" transform="rotate(-90 86.6 103.5)">VUSB</text>
<text x="176.5" y="122.8">RESET</text>
<text x="123.2" y="142.5">BOOT</text>
<text x="24.4" y="155.5" transform="rotate(-90 24.4 155.5)">VUSB</text>
</g>
<g font-size="1.8" fill="#725600">
<text x="118" y="117">I/O_R</text>
<text x="118" y="119.6">I/O_G</text>
<text x="116.4" y="122.1">DOUT_1</text>
<text x="121.8" y="146.2">I/O_B</text>
</g>
<text font-size="1.1" fill="#0f0f0f" x="64.1" y="51.9">EN</text>
<g font-size="1.1" fill="#a90000">
<text x="195.3" y="136.7" transform="rotate(-90 195.3 136.7)">4</text>
<text x="193.2" y="138.2">1</text>
<text x="195.3" y="141.1" transform="rotate(-90 195.3 141.1)">2</text>
<text x="197" y="138.2">3</text>
</g>
<text font-size=".7" fill="#0f0f0f" x="189.2" y="138.3">XTAL_P_R</text>
</svg>
